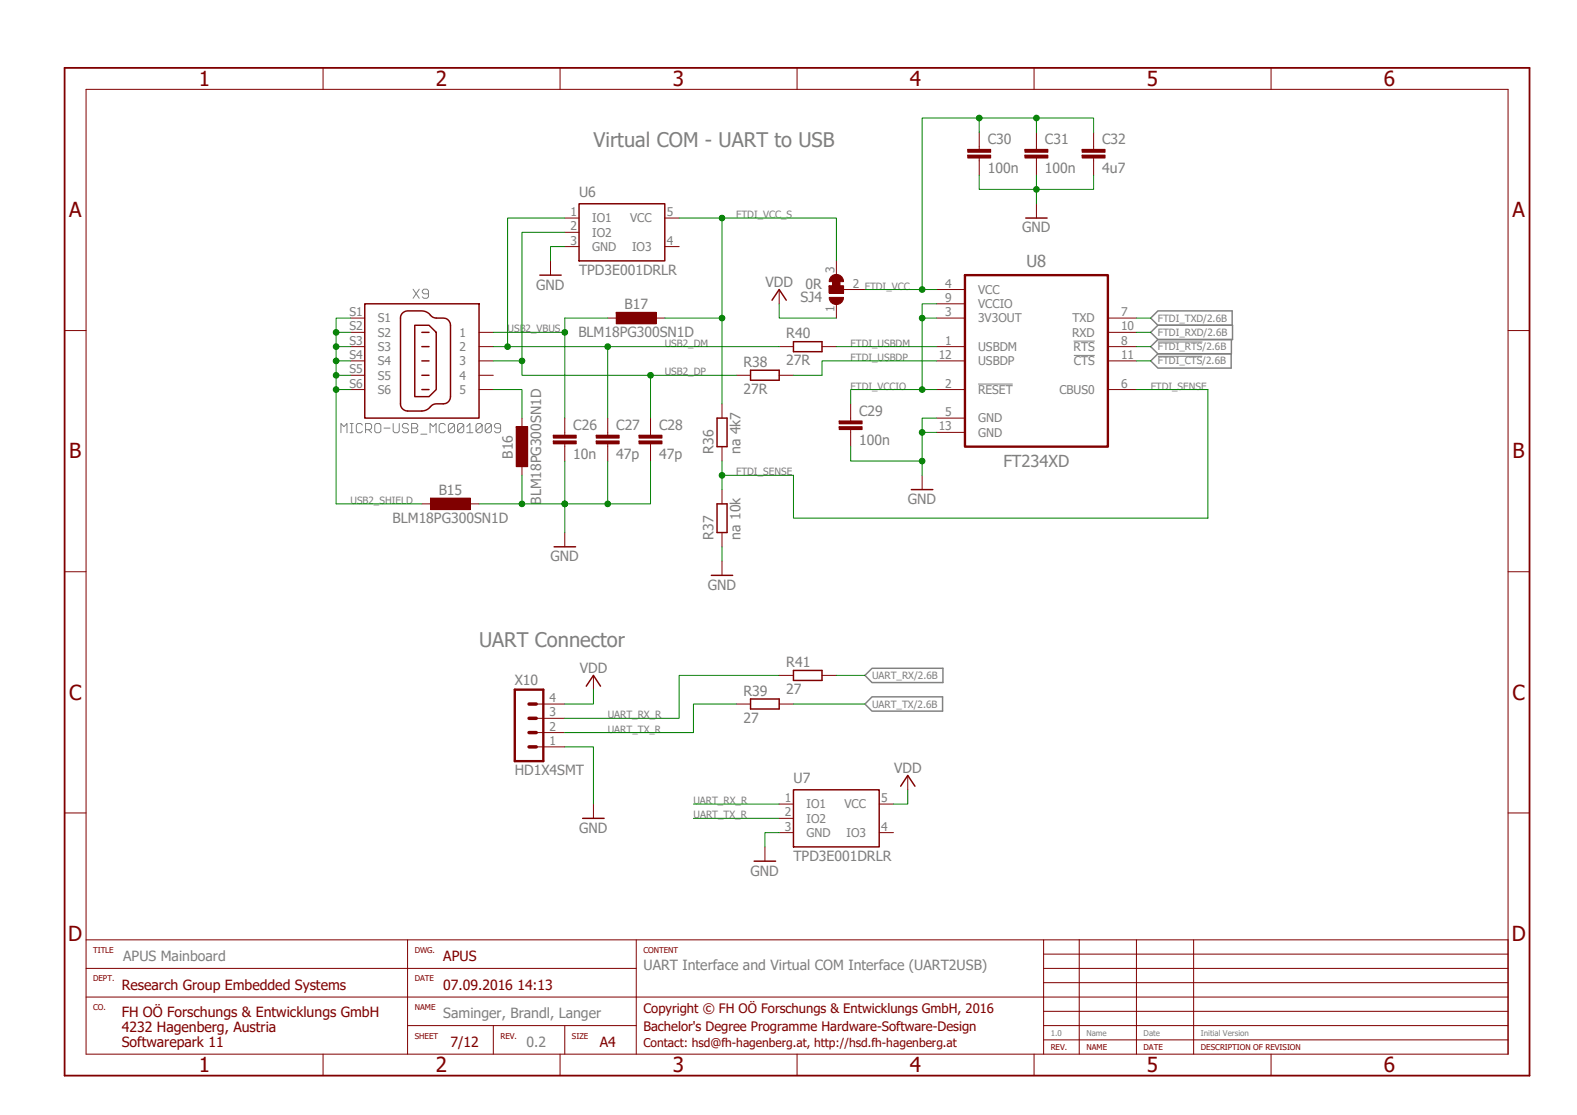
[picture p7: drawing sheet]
<svg xmlns="http://www.w3.org/2000/svg" width="297mm" height="210mm" viewBox="0 0 297 210" stroke-linecap="round" stroke-linejoin="round" font-family="sans-serif">
<path d="M11.6 12.5l276.8 190.6M288.4 12.5l-276.8 190.6" fill="none" stroke="#fff" stroke-width=".19"/>
<g fill="none" stroke="#808080" stroke-width=".19">
<path d="M77.8 54.5l1.2 1.7M79 54.5l-1.2 1.7M80.7 55.3h-.9l-.3-.3v-.2l.3-.3h.6l.3 .3v1.1l-.3 .3h-.6l-.3-.3M66 79.8h.5M66.2 79.8v1.7M70.9 79.8h.5l.3 .3v1.1l-.3 .3h-.5l-.3-.3v-1.1zM74.1 79.8v1.4l.2 .3h.6l.3-.3v-1.4M77.5 79.8h.9l.3 .3v.2l-.3 .3 .3 .3v.3l-.3 .3h-.9zM184.2 72.3h6.6M202.2 64.2h4M202.3 66.9h3.9M218.1 67.1h8.4"/>
<path d="M218.1 64.4h8.4M64.2 81.5v-1.7l.6 .5 .6-.5v1.7M66 81.5h.5M68.3 80.1l-.3-.3h-.6l-.3 .3v1.1l.3 .3h.6l.3-.3M68.9 80.9h.8l.3-.3v-.5l-.3-.3h-.8v1.7M69.4 80.9l.6 .6M72.3 80.6h1.2M76.9 80.1l-.3-.3h-.5l-.3 .3v.2l.3 .3h.5l.3 .3v.3l-.3 .3h-.5l-.3-.3M77.5 80.6h.9M79.3 81.8h1.1M81 81.5v-1.7l.6 .5 .5-.5v1.7M83.9 80.1l-.3-.3h-.6l-.3 .3v1.1l.3 .3h.6l.3-.3"/>
<path d="M85.6 80.1l-1.1 1.1 .2 .3h.6l.3-.3v-1.1l-.3-.3h-.6l-.2 .3v1.1M87.4 80.1l-1.2 1.1 .3 .3h.6l.3-.3v-1.1l-.3-.3h-.6l-.3 .3v1.1M87.9 80.3l.6-.5v1.7M87.9 81.5h1.2M90.8 80.1l-1.1 1.1 .3 .3h.5l.3-.3v-1.1l-.3-.3h-.5l-.3 .3v1.1M92.6 80.1l-1.2 1.1 .3 .3h.6l.3-.3v-1.1l-.3-.3h-.6l-.3 .3v1.1M94.3 80.6h-.9l-.3-.3v-.2l.3-.3h.6l.3 .3v1.1l-.3 .3h-.6l-.3-.3"/>
</g>
<path d="M216.7 59.9l1.4-1.4h14v2.8h-14zM216.7 68l1.4-1.4h13.8v2.7h-13.8zM216.7 65.3l1.4-1.4h13.8v2.7h-13.8zM216.7 62.6l1.4-1.3h14.1v2.6h-14.1zM162.9 127.2l1.4-1.3h13.3v2.6h-13.3zM164.3 131.2h13.2v2.7h-13.2l-1.4-1.3z" fill="none" stroke="#808080" stroke-width=".28"/>
<path d="M141.4 69.7h5.4v1.9h-5.4zM149.5 64.3h5.3v1.9h-5.3zM171.7 92.2h4M104.4 103h4" fill="none" stroke="#800000" stroke-width=".28"/>
<path d="M138.7 70.7h2.7M146.8 70.7h2.7M146.8 65.3h2.7M154.8 65.3h2.7M173.7 89.5v2.7M106.4 100.3v2.7" fill="none" stroke="#800000" stroke-width=".19"/>
<path d="M156.7 52a1.35 1.35 0 0 1 1.4-.2 1.35 1.35 0 0 1 .8 1.2h-2.7l.2-.6z" fill-rule="evenodd" fill="#800000"/>
<path d="M156.7 52a1.35 1.35 0 0 1 1.4-.2 1.35 1.35 0 0 1 .8 1.2h-2.7l.2-.6z" fill="none" stroke="#800000" stroke-width=".19"/>
<path d="M156.2 56h2.7a1.34 1.34 0 0 1-1.4 1.3 1.34 1.34 0 0 1-1.3-1.3z" fill-rule="evenodd" fill="#800000"/>
<path d="M156.2 53.8h2.7v1.4h-2.7zM156.2 56h2.7a1.34 1.34 0 0 1-1.4 1.3 1.34 1.34 0 0 1-1.3-1.3zM158.9 54.5h1.3" fill="none" stroke="#800000" stroke-width=".19"/>
<path d="M156.2 53.8h2.7v1.4h-2.7z" fill="#800000"/>
<path d="M156.2 53.8h2.7v1.4h-2.7zM156.2 53.8h.1M157.5 49.1v2.7M157.5 57.2v2.7M160.2 54.5h2.7" fill="none" stroke="#800000" stroke-width=".19"/>
<path d="M156.9 52.1h1.3v2.7h-1.3z" fill="#800000"/>
<path d="M146.8 54.5v2.7M156.9 52.1h1.3v2.7h-1.3zM156.9 52.1h.1M106.4 81.4v.6M106.4 83.6v.5" fill="none" stroke="#800000" stroke-width=".19"/>
<path d="M145.4 56.5l1.4-2 1.3 2" fill="none" stroke="#800000" stroke-width=".28"/>
<path d="M104.2 83h4.3v.6h-4.3z" fill="#800000"/>
<path d="M104.2 83h4.3v.6h-4.3zM104.2 83h.1" fill="none" stroke="#800000" stroke-width=".19"/>
<path d="M104.2 82h4.3v.5h-4.3z" fill="#800000"/>
<path d="M106.4 78.7v2.7M104.2 82h4.3v.5h-4.3zM104.2 82h.1M106.4 84.1v2.7M114.5 81.4v.6M114.5 83.6v.5" fill="none" stroke="#800000" stroke-width=".19"/>
<path d="M112.3 83h4.3v.6h-4.3z" fill="#800000"/>
<path d="M112.3 83h4.3v.6h-4.3zM112.3 83h.1" fill="none" stroke="#800000" stroke-width=".19"/>
<path d="M112.3 82h4.3v.5h-4.3z" fill="#800000"/>
<path d="M114.5 78.7v2.7M112.3 82h4.3v.5h-4.3zM112.3 82h.1M114.5 84.1v2.7M122.5 81.4v.6M122.5 83.6v.5" fill="none" stroke="#800000" stroke-width=".19"/>
<path d="M120.4 83h4.3v.6h-4.3z" fill="#800000"/>
<path d="M120.4 83h4.3v.6h-4.3zM120.4 83h.1" fill="none" stroke="#800000" stroke-width=".19"/>
<path d="M120.4 82h4.3v.5h-4.3z" fill="#800000"/>
<path d="M122.5 78.7v2.7M160.2 78.7v.6M120.4 82h4.3v.5h-4.3zM120.4 82h.1M122.5 84.1v2.7M160.2 80.9v.5" fill="none" stroke="#800000" stroke-width=".19"/>
<path d="M158.1 80.3h4.3v.6h-4.3z" fill="#800000"/>
<path d="M158.1 80.3h4.3v.6h-4.3zM158.1 80.3h.1" fill="none" stroke="#800000" stroke-width=".19"/>
<path d="M158.1 79.3h4.3v.5h-4.3z" fill="#800000"/>
<path d="M184.4 27.6v.5M184.4 29.8v.5M158.1 79.3h4.3v.5h-4.3zM158.1 79.3h.1M160.2 76.1v2.6M160.2 81.4v2.7" fill="none" stroke="#800000" stroke-width=".19"/>
<path d="M182.3 29.2h4.3v.6h-4.3z" fill="#800000"/>
<path d="M182.3 29.2h4.3v.6h-4.3zM182.3 29.2h.1" fill="none" stroke="#800000" stroke-width=".19"/>
<path d="M182.3 28.1h4.3v.6h-4.3z" fill="#800000"/>
<path d="M182.3 28.1h4.3v.6h-4.3zM182.3 28.1h.1M184.4 24.9v2.7M184.4 30.3v2.7M195.2 27.6v.5M195.2 29.8v.5" fill="none" stroke="#800000" stroke-width=".19"/>
<path d="M193.1 29.2h4.3v.6h-4.3z" fill="#800000"/>
<path d="M193.1 29.2h4.3v.6h-4.3zM193.1 29.2h.1" fill="none" stroke="#800000" stroke-width=".19"/>
<path d="M193.1 28.1h4.3v.6h-4.3z" fill="#800000"/>
<path d="M193.1 28.1h4.3v.6h-4.3zM193.1 28.1h.1M195.2 24.9v2.7M195.2 30.3v2.7M206 27.6v.5M206 29.8v.5" fill="none" stroke="#800000" stroke-width=".19"/>
<path d="M203.8 29.2h4.3v.6h-4.3z" fill="#800000"/>
<path d="M203.8 29.2h4.3v.6h-4.3zM203.8 29.2h.1" fill="none" stroke="#800000" stroke-width=".19"/>
<path d="M203.8 28.1h4.3v.6h-4.3z" fill="#800000"/>
<g fill="none" stroke="#800000" stroke-width=".19">
<path d="M195.2 38.4v2.7M203.8 28.1h4.3v.6h-4.3zM203.8 28.1h.1M206 24.9v2.7M206 30.3v2.7M66 59.9h2.7M103.7 49.1v2.7M66 62.6h2.7M66 65.3h2.7M66 68h2.7M66 70.7h2.7M66 73.4h2.7"/>
<path d="M90.2 62.6h2.7M90.2 65.3h2.7M90.2 68h2.7M90.2 70.7h2.7M90.2 73.4h2.7M136 76.1v2.6M136 84.1v2.7M136 92.2v2.7M136 100.3v2.7M136 105.7v2.7M101 132.6h5.4M101 138h5.4"/>
<path d="M101 135.3h5.4M111.8 127.2v2.7M138.7 132.6h2.7M146.8 132.6h2.7M146.8 127.2h2.7M154.8 127.2h2.7M101 140.7h5.4M111.8 151.4v2.7M144.1 159.5v2.7M171 146v2.7"/>
</g>
<g fill="none" stroke="#800000" stroke-width=".28">
<path d="M68.7 57.2h21.5v21.5h-21.5zM75.8 59l1-.5 3 .1 .7 .3 .8 .7a2.62 2.62 0 0 0 2.2 .3 1.35 1.35 0 0 1 1.4 1.4v13.4a1.35 1.35 0 0 1-1.4 1.4 2.62 2.62 0 0 0-2.2 .3l-.8 .7-.7 .3h-3a1.35 1.35 0 0 1-1.4-1.3v-16.2l.2-.7zM101.7 51.8h4M193.2 41.1h4M78.1 61.3h2.7l1.4 1.3v10.8l-1.4 1.3h-2.7zM79.5 62.6h1.3M79.5 65.3h1.3M79.5 68h1.3M79.5 70.7h1.3M79.5 73.4h1.3M135.1 78.7h1.8v5.4h-1.8zM135.1 94.9h1.8v5.4h-1.8z"/>
<path d="M134 108.4h4M110.4 129.2l1.4-2 1.3 2M141.4 131.6h5.4v1.9h-5.4zM149.5 126.3h5.3v1.8h-5.3zM109.7 154.1h4.1M169.6 148.1l1.4-2.1 1.3 2.1M142 162.2h4.1"/>
</g>
<path d="M97 129.9h5.3v13.4h-5.3z" fill="none" stroke="#800000" stroke-width=".44"/>
<path d="M99.6 135.3h1.4M99.6 138h1.4M99.6 132.6h1.4M99.6 140.7h1.4" fill="none" stroke="#800000" stroke-width=".66"/>
<path d="M116.1 58.8h7.5v2.2h-7.5z" fill="#800000"/>
<path d="M114.5 59.9h2.7M116.1 58.8h7.5v2.2h-7.5zM116.1 58.8h.1M122.5 59.9h2.7" fill="none" stroke="#800000" stroke-width=".19"/>
<path d="M81.1 93.8h7.5v2.2h-7.5z" fill="#800000"/>
<path d="M79.5 94.9h2.7M81.1 93.8h7.5v2.2h-7.5zM81.1 93.8h.1M87.5 94.9h2.7" fill="none" stroke="#800000" stroke-width=".19"/>
<path d="M97.2 80.3h2.2v7.6h-2.2z" fill="#800000"/>
<g fill="none" stroke="#800000" stroke-width=".19">
<path d="M16.2 16.8h267.9v181.7h-267.9zM60.9 12.8v4M105.5 12.8v4M150.1 12.8v4M194.8 12.8v4M239.4 12.8v4M106.4 46.4h2.7M106.4 43.8h2.7M106.4 41.1h2.7M125.2 46.4h2.7M125.2 41.1h2.7M176.4 59.9h5.4"/>
<path d="M176.4 54.5h5.4M176.4 57.2h5.4M208.7 59.9h5.4M12.2 62.3h4M98.3 78.7v2.7M176.4 68h5.4M176.4 65.3h5.4M176.4 73.4h5.4M176.4 78.7h5.4M208.7 68h5.4M208.7 65.3h5.4M208.7 73.4h5.4"/>
<path d="M208.7 62.6h5.4M284.1 62.3h4M97.2 80.3h2.2v7.6h-2.2zM97.2 80.3h.1M98.3 86.8v2.7M176.4 81.4h5.4M12.2 107.7h4M284.1 107.7h4M12.2 153.1h4M146.8 156.8h2.7M146.8 154.1h2.7M146.8 151.4h2.7"/>
<path d="M165.6 156.8h2.7M165.6 151.4h2.7M284.1 153.1h4M16.2 177h180.4M76.8 177v21.5M119.8 177v21.5M196.6 179.7h87.5M203.3 177h80.8v21.5M203.3 177v21.5M203.3 177h-6.7v21.5M214.1 177v21.5M224.8 177v21.5"/>
<path d="M16.2 182.4h103.6M16.2 187.8h267.9M60.9 198.5v4.1M76.8 193.1h16.1M92.9 193.1h26.9M92.9 193.1v5.4M105.5 198.5v4.1M106.4 193.1v5.4M150.1 198.5v4.1M194.8 198.5v4.1M196.6 182.4h87.5M196.6 193.1h87.5"/>
<path d="M196.6 195.8h87.5M196.6 190.5h87.5M196.6 185.1h87.5M239.4 198.5v4.1"/>
</g>
<path d="M109.1 38.4h16.1v10.7h-16.1zM149.5 148.7h16.1v10.8h-16.1z" fill="none" stroke="#800000" stroke-width=".28"/>
<path d="M181.8 51.8h26.9v32.3h-26.9z" fill="none" stroke="#800000" stroke-width=".44"/>
<path d="M12.2 12.8h275.9v189.8h-275.9z" fill="none" stroke="#800000" stroke-width=".34"/>
<path d="M106.4 86.8v13.5" fill="none" stroke="#008000" stroke-width=".19"/>
<circle cx="106.4" cy="94.9" r=".53" fill="#008000"/>
<g fill="none" stroke="#008000" stroke-width=".19">
<path d="M114.5 86.8v8.1h-8.1M122.5 86.8v8.1h-8"/>
<circle cx="106.4" cy="94.9" r=".53"/>
</g>
<circle cx="114.5" cy="94.9" r=".53" fill="#008000"/>
<g fill="none" stroke="#008000" stroke-width=".19">
<path d="M98.3 89.5v5.4h8.1"/>
<circle cx="114.5" cy="94.9" r=".53"/>
</g>
<circle cx="106.4" cy="94.9" r=".53" fill="#008000"/>
<g fill="none" stroke="#008000" stroke-width=".19">
<path d="M90.2 94.9h8.1"/>
<circle cx="106.4" cy="94.9" r=".53"/>
</g>
<circle cx="98.3" cy="94.9" r=".53" fill="#008000"/>
<g fill="none" stroke="#008000" stroke-width=".19">
<path d="M176.4 78.7h-2.7v10.8M160.2 84.1v2.7h13.5"/>
<circle cx="98.3" cy="94.9" r=".53"/>
</g>
<circle cx="173.7" cy="86.8" r=".53" fill="#008000"/>
<g fill="none" stroke="#008000" stroke-width=".19">
<path d="M173.7 81.4h2.7"/>
<circle cx="173.7" cy="86.8" r=".53"/>
</g>
<circle cx="173.7" cy="81.4" r=".53" fill="#008000"/>
<g fill="none" stroke="#008000" stroke-width=".19">
<path d="M184.4 33v2.7h10.8v-2.7M206 33v2.7h-10.8"/>
<circle cx="173.7" cy="81.4" r=".53"/>
</g>
<circle cx="195.2" cy="35.7" r=".53" fill="#008000"/>
<g fill="none" stroke="#008000" stroke-width=".19">
<path d="M195.2 35.7v2.7M106.4 46.4h-2.7v2.7M63.3 70.7v2.7M66 73.4h-2.7v21.5M136 103v2.7M106.4 140.7h5.4v10.7M146.8 156.8h-2.7v2.7"/>
<circle cx="195.2" cy="35.7" r=".53"/>
</g>
<circle cx="63.3" cy="73.4" r=".53" fill="#008000"/>
<g fill="none" stroke="#008000" stroke-width=".19">
<path d="M66 59.9h-2.7v10.8M63.3 62.6h2.7"/>
<circle cx="63.3" cy="73.4" r=".53"/>
</g>
<circle cx="63.3" cy="62.6" r=".53" fill="#008000"/>
<g fill="none" stroke="#008000" stroke-width=".19">
<path d="M63.3 65.3h2.7"/>
<circle cx="63.3" cy="62.6" r=".53"/>
</g>
<circle cx="63.3" cy="65.3" r=".53" fill="#008000"/>
<g fill="none" stroke="#008000" stroke-width=".19">
<path d="M63.3 68h2.7"/>
<circle cx="63.3" cy="65.3" r=".53"/>
</g>
<circle cx="63.3" cy="68" r=".53" fill="#008000"/>
<g fill="none" stroke="#008000" stroke-width=".19">
<path d="M63.3 70.7h2.7"/>
<circle cx="63.3" cy="68" r=".53"/>
</g>
<circle cx="63.3" cy="70.7" r=".53" fill="#008000"/>
<g fill="none" stroke="#008000" stroke-width=".19">
<path d="M106.4 59.9v2.7M92.9 62.6h13.5v16.1M63.3 94.9h16.2"/>
<circle cx="63.3" cy="70.7" r=".53"/>
</g>
<circle cx="106.4" cy="62.6" r=".53" fill="#008000"/>
<g fill="none" stroke="#008000" stroke-width=".19">
<path d="M106.4 59.9h8.1M92.9 65.3h53.9M114.5 65.3v13.4"/>
<circle cx="106.4" cy="62.6" r=".53"/>
</g>
<circle cx="114.5" cy="65.3" r=".53" fill="#008000"/>
<g fill="none" stroke="#008000" stroke-width=".19">
<path d="M106.4 41.1h-10.8v24.2"/>
<circle cx="114.5" cy="65.3" r=".53"/>
</g>
<circle cx="95.6" cy="65.3" r=".53" fill="#008000"/>
<g fill="none" stroke="#008000" stroke-width=".19">
<path d="M92.9 68h5.4M138.7 70.7h-16.2v8"/>
<circle cx="95.6" cy="65.3" r=".53"/>
</g>
<circle cx="122.5" cy="70.7" r=".53" fill="#008000"/>
<g fill="none" stroke="#008000" stroke-width=".19">
<path d="M106.4 43.8h-8.1v24.2"/>
<circle cx="122.5" cy="70.7" r=".53"/>
</g>
<circle cx="98.3" cy="68" r=".53" fill="#008000"/>
<g fill="none" stroke="#008000" stroke-width=".19">
<path d="M176.4 57.2h-2.7v2.7M98.3 68v2.7h24.2M157.5 65.3h18.9M176.4 68h-21.6v2.7h-5.3M176.4 73.4h-16.2v2.7"/>
<circle cx="98.3" cy="68" r=".53"/>
</g>
<circle cx="173.7" cy="73.4" r=".53" fill="#008000"/>
<g fill="none" stroke="#008000" stroke-width=".19">
<path d="M176.4 59.9h-2.7v13.5"/>
<circle cx="173.7" cy="73.4" r=".53"/>
</g>
<circle cx="173.7" cy="59.9" r=".53" fill="#008000"/>
<g fill="none" stroke="#008000" stroke-width=".19">
<path d="M184.4 24.9v-2.7h10.8v2.7M195.2 22.2h10.8v2.7M162.9 54.5h13.5"/>
<circle cx="173.7" cy="59.9" r=".53"/>
</g>
<circle cx="195.2" cy="22.2" r=".53" fill="#008000"/>
<g fill="none" stroke="#008000" stroke-width=".19">
<path d="M184.4 22.2h-10.7v32.3"/>
<circle cx="195.2" cy="22.2" r=".53"/>
</g>
<circle cx="173.7" cy="54.5" r=".53" fill="#008000"/>
<circle cx="173.7" cy="54.5" r=".53" fill="none" stroke="#008000" stroke-width=".19"/>
<circle cx="184.4" cy="22.2" r=".53" fill="#008000"/>
<g fill="none" stroke="#008000" stroke-width=".19">
<path d="M127.9 41.1h29.6v8M136 41.1v18.8h-10.8M146.8 57.2v2.7h10.7M111.8 129.9v2.7h-5.4M171 148.7v2.7h-2.7"/>
<circle cx="184.4" cy="22.2" r=".53"/>
</g>
<circle cx="136" cy="41.1" r=".53" fill="#008000"/>
<g fill="none" stroke="#008000" stroke-width=".19">
<path d="M136 59.9v16.2"/>
<circle cx="136" cy="41.1" r=".53"/>
</g>
<circle cx="136" cy="59.9" r=".53" fill="#008000"/>
<g fill="none" stroke="#008000" stroke-width=".19">
<path d="M136 86.8v5.4M136 89.5h13.5"/>
<circle cx="136" cy="59.9" r=".53"/>
</g>
<circle cx="136" cy="89.5" r=".53" fill="#008000"/>
<g fill="none" stroke="#008000" stroke-width=".19">
<path d="M214.1 59.9h2.6M92.9 73.4h5.4v5.3M214.1 73.4h13.4v24.2h-78v-8.1M214.1 68h2.6M214.1 65.3h2.6M214.1 62.6h2.6M138.7 132.6h-8.1v5.4h-24.2M146.8 127.2h-18.9v8.1h-21.5M149.5 132.6h13.4M157.5 127.2h5.4M130.6 151.4h16.2M130.6 154.1h16.2"/>
<circle cx="136" cy="89.5" r=".53"/>
</g>
<g font-size="3.9" fill="#800000">
<text x="37.5" y="16.2">1</text>
<text x="82.1" y="16.2">2</text>
<text x="126.7" y="16.2">3</text>
<text x="171.4" y="16.2">4</text>
<text x="216" y="16.2">5</text>
<text x="260.7" y="16.2">6</text>
<text x="13" y="40.9">A</text>
<text x="284.9" y="40.9">A</text>
<text x="13" y="86.3">B</text>
<text x="284.9" y="86.3">B</text>
<text x="13" y="131.8">C</text>
<text x="284.9" y="131.8">C</text>
<text x="12.9" y="177.2">D</text>
<text x="284.8" y="177.2">D</text>
<text x="37.5" y="201.9">1</text>
<text x="82.1" y="201.9">2</text>
<text x="126.7" y="201.9">3</text>
<text x="171.4" y="201.9">4</text>
<text x="216" y="201.9">5</text>
<text x="260.7" y="201.9">6</text>
</g>
<g font-size="3.8" fill="#808080">
<text x="111.8" y="27.6">Virtual COM - UART to USB</text>
<text x="90.2" y="121.8">UART Connector</text>
</g>
<g font-size="3.1" fill="#808080">
<text x="193.4" y="50.2">U8</text>
<text x="189" y="87.9">FT234XD</text>
</g>
<g font-size="2.6" fill="#808080">
<text x="186.1" y="27.2">C30</text>
<text x="196.8" y="27.2">C31</text>
<text x="207.6" y="27.2">C32</text>
<text x="186.1" y="32.6">100n</text>
<text x="196.8" y="32.6">100n</text>
<text x="207.6" y="32.6">4u7</text>
<text x="109.1" y="37">U6</text>
<text x="192.5" y="43.8">GND</text>
<text x="109.1" y="51.8">TPD3E001DRLR</text>
<text x="101" y="54.5">GND</text>
<text x="117.6" y="58.2">B17</text>
<text x="144.2" y="54.1">VDD</text>
<text x="150.8" y="56.8">SJ4</text>
<text x="151.7" y="54.4">0R</text>
<text x="108.9" y="63.5">BLM18PG300SN1D</text>
<text x="148.1" y="63.7">R40</text>
<text x="140" y="69.1">R38</text>
<text x="148.1" y="68.8">27R</text>
<text x="140" y="74.2">27R</text>
<text x="108" y="81">C26</text>
<text x="116.1" y="81">C27</text>
<text x="124.2" y="81">C28</text>
<text x="161.8" y="83.7">100n</text>
<text x="161.8" y="78.3">C29</text>
<text x="96.6" y="86.4" transform="rotate(-90 96.6 86.4)">B16</text>
<text x="108" y="86.4">10n</text>
<text x="116.1" y="86.4">47p</text>
<text x="124.2" y="86.4">47p</text>
<text x="134.4" y="85.5" transform="rotate(-90 134.4 85.5)">R36</text>
<text x="139.5" y="85.5" transform="rotate(-90 139.5 85.5)">na 4k7</text>
<text x="82.6" y="93.2">B15</text>
<text x="101.9" y="95" transform="rotate(-90 101.9 95)">BLM18PG300SN1D</text>
<text x="171" y="94.9">GND</text>
<text x="74" y="98.5">BLM18PG300SN1D</text>
<text x="134.4" y="101.6" transform="rotate(-90 134.4 101.6)">R37</text>
<text x="139.5" y="101.6" transform="rotate(-90 139.5 101.6)">na 10k</text>
<text x="103.7" y="105.7">GND</text>
<text x="133.3" y="111">GND</text>
<text x="148.1" y="125.6">R41</text>
<text x="97" y="129.1">X10</text>
<text x="109.2" y="126.8">VDD</text>
<text x="140" y="131">R39</text>
<text x="148.1" y="130.7">27</text>
<text x="140" y="136.1">27</text>
<text x="97" y="146">HD1X4SMT</text>
<text x="149.5" y="147.4">U7</text>
<text x="168.4" y="145.6">VDD</text>
<text x="109.1" y="156.8">GND</text>
<text x="141.4" y="164.9">GND</text>
<text x="149.5" y="162.2">TPD3E001DRLR</text>
<text x="23.2" y="181">APUS Mainboard</text>
<text x="121.2" y="182.6">UART Interface and Virtual COM Interface (UART2USB)</text>
<text x="83.5" y="191.8">Saminger, Brandl, Langer</text>
<text x="99.2" y="197.2">0.2</text>
</g>
<g font-size="2.6" fill="#800000">
<text x="83.5" y="181">APUS</text>
<text x="22.9" y="191.5">FH OÖ Forschungs &amp; Entwicklungs GmbH</text>
<text x="22.9" y="186.4">Research Group Embedded Systems</text>
<text x="83.5" y="186.4">07.09.2016 14:13</text>
<text x="22.9" y="194.4">4232 Hagenberg, Austria</text>
<text x="22.9" y="197.2">Softwarepark 11</text>
<text x="84.9" y="197.2">7/12</text>
<text x="113" y="197.2">A4</text>
</g>
<g font-size="2.5" fill="#800000">
<text x="121.2" y="190.9">Copyright © FH OÖ Forschungs &amp; Entwicklungs GmbH, 2016</text>
<text x="121.2" y="194.1">Bachelor's Degree Programme Hardware-Software-Design</text>
</g>
<g font-size="2.3" fill="#808080">
<text x="107.5" y="40.7">1</text>
<text x="111.5" y="41.9">IO1</text>
<text x="118.7" y="41.9">VCC</text>
<text x="125.6" y="40.7">5</text>
<text x="107.5" y="46.1">3</text>
<text x="107.5" y="43.4">2</text>
<text x="111.5" y="47.2">GND</text>
<text x="111.5" y="44.6">IO2</text>
<text x="119.1" y="47.2">IO3</text>
<text x="125.6" y="46.1">4</text>
<text x="157.2" y="51.5" transform="rotate(-90 157.2 51.5)">3</text>
<text x="65.8" y="59.5">S1</text>
<text x="157.2" y="58.8" transform="rotate(-90 157.2 58.8)">1</text>
<text x="160.6" y="54.1">2</text>
<text x="178.1" y="59.5">3</text>
<text x="178.1" y="54.1">4</text>
<text x="178.1" y="56.8">9</text>
<text x="184.2" y="55.3">VCC</text>
<text x="184.2" y="58">VCCIO</text>
<text x="211.2" y="59.5">7</text>
<text x="65.8" y="62.2">S2</text>
<text x="65.8" y="64.9">S3</text>
<text x="71.2" y="60.7">S1</text>
<text x="71.2" y="63.4">S2</text>
<text x="86.5" y="63.4">1</text>
<text x="178.1" y="64.9">1</text>
<text x="184.2" y="60.7">3V3OUT</text>
<text x="201.9" y="63.4">RXD</text>
<text x="202" y="60.7">TXD</text>
<text x="211.2" y="62.2">10</text>
<text x="211.2" y="64.9">8</text>
<text x="65.8" y="67.6">S4</text>
<text x="65.8" y="70.3">S5</text>
<text x="71.2" y="66.1">S3</text>
<text x="71.2" y="68.8">S4</text>
<text x="71.2" y="71.5">S5</text>
<text x="86.5" y="66.1">2</text>
<text x="86.5" y="68.8">3</text>
<text x="86.5" y="71.5">4</text>
<text x="176.8" y="67.6">12</text>
<text x="184.2" y="68.8">USBDP</text>
<text x="184.2" y="66.1">USBDM</text>
<text x="202.2" y="66.1">RTS</text>
<text x="202.3" y="68.8">CTS</text>
<text x="211.2" y="67.6">11</text>
<text x="65.8" y="73">S6</text>
<text x="71.2" y="74.2">S6</text>
<text x="86.5" y="74.2">5</text>
<text x="178.1" y="73">2</text>
<text x="184.2" y="74.2">RESET</text>
<text x="199.5" y="74.2">CBUS0</text>
<text x="211.2" y="73">6</text>
<text x="176.8" y="81.1">13</text>
<text x="178.1" y="78.4">5</text>
<text x="184.2" y="79.5">GND</text>
<text x="184.2" y="82.2">GND</text>
<text x="103.5" y="137.6">2</text>
<text x="103.5" y="134.9">3</text>
<text x="103.5" y="132.2">4</text>
<text x="103.5" y="140.3">1</text>
<text x="147.8" y="153.7">2</text>
<text x="147.8" y="151">1</text>
<text x="151.9" y="154.9">IO2</text>
<text x="151.9" y="152.2">IO1</text>
<text x="159.1" y="152.2">VCC</text>
<text x="166" y="151">5</text>
<text x="147.8" y="156.4">3</text>
<text x="151.9" y="157.6">GND</text>
<text x="159.4" y="157.6">IO3</text>
<text x="166" y="156.4">4</text>
</g>
<text font-size="2.3" fill="#800000" x="121.2" y="197.2">Contact: hsd@fh-hagenberg.at, http://hsd.fh-hagenberg.at</text>
<g font-size="1.9" fill="#808080">
<text x="138.7" y="41.1">FTDI_VCC_S</text>
<text x="162.9" y="54.5">FTDI_VCC</text>
<text x="95.6" y="62.6">USB2_VBUS</text>
<text x="125.2" y="65.3">USB2_DM</text>
<text x="160.2" y="65.3">FTDI_USBDM</text>
<text x="218.1" y="66">FTDI_RTS/2.6B</text>
<text x="218.1" y="63.3">FTDI_RXD/2.6B</text>
<text x="218.1" y="60.6">FTDI_TXD/2.6B</text>
<text x="125.2" y="70.7">USB2_DP</text>
<text x="160.2" y="68">FTDI_USBDP</text>
<text x="218.1" y="68.6">FTDI_CTS/2.6B</text>
<text x="160.2" y="73.4">FTDI_VCCIO</text>
<text x="216.7" y="73.4">FTDI_SENSE</text>
<text x="138.7" y="89.5">FTDI_SENSE</text>
<text x="66" y="94.9">USB2_SHIELD</text>
<text x="164.2" y="127.9">UART_RX/2.6B</text>
<text x="114.5" y="135.3">UART_RX_R</text>
<text x="114.5" y="138">UART_TX_R</text>
<text x="164.2" y="133.2">UART_TX/2.6B</text>
<text x="130.6" y="151.4">UART_RX_R</text>
<text x="130.6" y="154.1">UART_TX_R</text>
</g>
<g font-size="1.5" fill="#800000">
<text x="17.5" y="179.4">TITLE</text>
<text x="78.1" y="179.4">DWG.</text>
<text x="121.2" y="179.4">CONTENT</text>
<text x="17.5" y="184.8">DEPT.</text>
<text x="78.1" y="184.8">DATE</text>
<text x="17.5" y="190.2">CO.</text>
<text x="78.1" y="190.2">NAME</text>
<text x="78.1" y="195.6">SHEET</text>
<text x="94.3" y="195.6">REV.</text>
<text x="107.7" y="195.6">SIZE</text>
<text x="197.9" y="197.7">REV.</text>
<text x="204.6" y="197.7">NAME</text>
<text x="215.4" y="197.7">DATE</text>
<text x="226.2" y="197.7">DESCRIPTION OF REVISION</text>
</g>
<g font-size="1.5" fill="#808080">
<text x="197.9" y="195">1.0</text>
<text x="204.6" y="195">Name</text>
<text x="215.4" y="195">Date</text>
<text x="226.2" y="195">Initial Version</text>
</g>
</svg>
